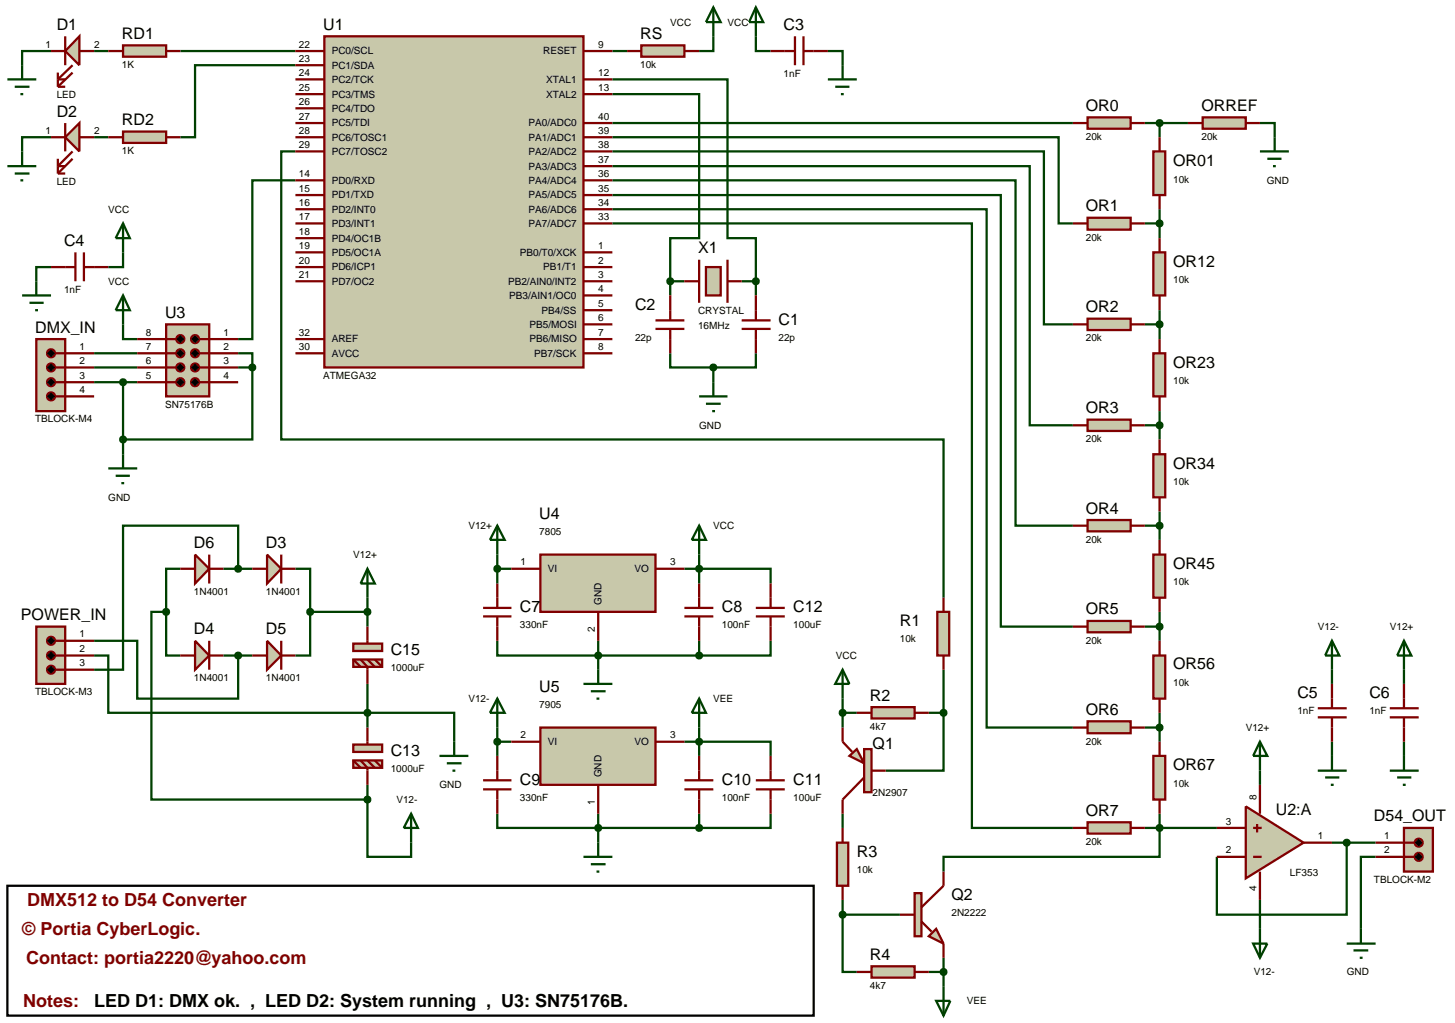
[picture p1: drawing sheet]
<svg xmlns="http://www.w3.org/2000/svg" width="257mm" height="180mm" viewBox="0 0 257 180" stroke-linecap="round" stroke-linejoin="round" font-family="sans-serif">
<g fill="none" stroke="#004000" stroke-width=".4">
<path d="M9 9h-5.1v2.5M16.6 9h2.5M31.8 9h20.3M52.1 11.5h-17.7v12.7h-2.6M108 14h20.3v28h5v7.6M108 16.6h15.3v25.4h-5.1v7.6M108 9h2.6M125.8 6.4v2.6h-2.5M133.3 6.4v2.6h2.6M146 9h2.6v2.5M9 24.2h-5.1v2.5M16.6 24.2h2.5"/>
<path d="M52.1 26.7h-2.5v50.8h116.8v27.9M52.1 31.8h-7.6v28h-2.5M108 39.4h63.4v106.6h17.8M108 36.9h66v91.4h15.2M108 34.4h68.5v76.1h12.7M108 31.8h71.1v60.9h10.1M108 29.3h73.6v45.7h7.6M108 26.7h76.1v30.5h5.1M108 24.2h78.7v15.2h2.5M108 21.7h81.2M201.9 39.4h2.6M201.9 21.7h7.6"/>
<path d="M204.5 21.7v2.5M204.5 36.9v5.1M222.2 21.7h2.6v5M222.2 26.7h5.1M223.5 28h2.5M224.5 29.3h.5M9 47.1h-2.6v2.5M21.7 57.2v2.6h2.5M21.7 44.5v2.6h-2.6M118.2 49.6h2.5M118.2 49.6v2.5M130.8 49.6h2.5"/>
<path d="M133.3 49.6v2.5M201.9 57.2h2.6M204.5 54.7v5.1M16.6 64.8h7.6M16.6 62.3h7.6M16.6 67.4h7.6M21.7 67.4v12.7M42 62.3h2.5v2.5M42 64.8h2.5M44.5 64.8v12.7h-22.8M118.2 62.3v2.5h7.6M125.8 64.8v2.6"/>
<path d="M133.3 62.3v2.5h-7.5M201.9 75h2.6M204.5 72.5v5M87.7 97.8v5.1M123.3 97.8v5.1M201.9 92.7h2.6M204.5 90.2v5M16.6 113h7.6v10.2h17.8v-7.6M16.6 115.6h2.5v10.1h61v5.1M29.3 107.9v7.7h2.5M29.3 107.9h-2.6v33.1h38.1M31.8 100.3h-2.5v7.6"/>
<path d="M39.4 100.3h5.1M39.4 115.6h5.1M42 100.3v-7.6h-20.3v25.4h-5.1M52.1 100.3h2.6v7.6M54.7 107.9v7.7h-2.6M54.7 107.9h10.1M64.8 105.4v5.1M87.7 113v2.6h35.6M87.7 100.3h2.5M105.5 113v5.1M120.7 100.3h15.2v2.6M123.3 113v2.6"/>
<path d="M135.9 113v2.6h-12.6M148.6 118.1l1.2 2.5h-2.5zM148.6 118.1v10.2M166.4 118.1v7.6M201.9 110.5h2.6M204.5 107.9v5.1M234.9 118.1v2.5M247.6 118.1v2.5M64.8 120.6v7.7M64.8 138.4v2.6M87.7 130.8h2.5M87.7 128.3v5"/>
<path d="M120.7 130.8h15.2v2.5M123.3 128.3v5M148.6 125.7h2.5M163.8 125.7h2.6M166.4 125.7v10.2h-10.2M201.9 128.3h2.6M204.5 125.7v5.1M222.2 135.9v2.5M234.9 130.8v2.5M247.6 130.8v2.5M64.8 141v10.1h7.7v-2.5M87.7 143.5v2.5h35.6"/>
<path d="M105.5 143.5v5.1M123.3 143.5v2.5M135.9 143.5v2.5h-12.6M148.6 143.5v2.5M148.6 158.7v2.6M201.9 146h12.7M204.5 143.5v7.6h-38.1v2.6M222.2 158.7v5.1M234.9 148.6h7.7M237.5 148.6v12.7h-22.9v-10.2M242.6 151.1h-2.6v12.7M148.6 161.3v10.1h2.5"/>
<path d="M148.6 161.3h10.1M163.8 171.4h2.6M165.1 176.5h2.5l-1.2 2.6zM166.4 168.9v10.2"/>
</g>
<path d="M165.3 107.9h2.1v7.7h-2.1z" fill="#c8c8aa" stroke="#800000" stroke-width=".4"/>
<path d="M166.4 105.4v2.5M166.4 115.6v2.5" fill="none" stroke="#800000" stroke-width=".4"/>
<path d="M147.6 148.6h2v7.6h-2z" fill="#c8c8aa" stroke="#800000" stroke-width=".4"/>
<path d="M148.6 146v2.6M148.6 156.2v2.5" fill="none" stroke="#800000" stroke-width=".4"/>
<path d="M191.8 145h7.6v2h-7.6z" fill="#c8c8aa" stroke="#800000" stroke-width=".4"/>
<path d="M189.2 146h2.6M199.4 146h2.5" fill="none" stroke="#800000" stroke-width=".4"/>
<path d="M191.8 127.2h7.6v2.1h-7.6z" fill="#c8c8aa" stroke="#800000" stroke-width=".4"/>
<path d="M189.2 128.3h2.6M199.4 128.3h2.5" fill="none" stroke="#800000" stroke-width=".4"/>
<path d="M191.8 109.5h7.6v2h-7.6z" fill="#c8c8aa" stroke="#800000" stroke-width=".4"/>
<path d="M189.2 110.5h2.6M199.4 110.5h2.5" fill="none" stroke="#800000" stroke-width=".4"/>
<path d="M203.4 133.3h2.1v7.7h-2.1z" fill="#c8c8aa" stroke="#800000" stroke-width=".4"/>
<path d="M204.5 130.8v2.5M204.5 141v2.5" fill="none" stroke="#800000" stroke-width=".4"/>
<path d="M203.4 115.6h2.1v7.6h-2.1z" fill="#c8c8aa" stroke="#800000" stroke-width=".4"/>
<path d="M204.5 113v2.6M204.5 123.2v2.5" fill="none" stroke="#800000" stroke-width=".4"/>
<path d="M204.2 127.9l.3-.1-.5 .5zM204.5 127.8l.4 .2 .1 .3zM204.5 128.8l.5-.5-.1 .3zM204 128.3l.5 .5-.4-.2z" fill="#004000" stroke="#004000" stroke-width=".4"/>
<path d="M204.5 127.8l.5 .5-.5 .5-.5-.5z" fill="#004000"/>
<path d="M191.8 91.7h7.6v2h-7.6z" fill="#c8c8aa" stroke="#800000" stroke-width=".4"/>
<path d="M189.2 92.7h2.6M199.4 92.7h2.5" fill="none" stroke="#800000" stroke-width=".4"/>
<path d="M203.4 97.8h2.1v7.6h-2.1z" fill="#c8c8aa" stroke="#800000" stroke-width=".4"/>
<path d="M204.5 95.2v2.6M204.5 105.4v2.5" fill="none" stroke="#800000" stroke-width=".4"/>
<path d="M191.8 74h7.6v2h-7.6z" fill="#c8c8aa" stroke="#800000" stroke-width=".4"/>
<path d="M189.2 75h2.6M199.4 75h2.5" fill="none" stroke="#800000" stroke-width=".4"/>
<path d="M203.4 80.1h2.1v7.6h-2.1z" fill="#c8c8aa" stroke="#800000" stroke-width=".4"/>
<path d="M204.5 77.5v2.6M204.5 87.7v2.5" fill="none" stroke="#800000" stroke-width=".4"/>
<path d="M191.8 56.2h7.6v2h-7.6z" fill="#c8c8aa" stroke="#800000" stroke-width=".4"/>
<path d="M189.2 57.2h2.6M199.4 57.2h2.5" fill="none" stroke="#800000" stroke-width=".4"/>
<path d="M203.4 62.3h2.1v7.6h-2.1z" fill="#c8c8aa" stroke="#800000" stroke-width=".4"/>
<path d="M204.5 59.8v2.5M204.5 69.9v2.6" fill="none" stroke="#800000" stroke-width=".4"/>
<path d="M191.8 38.4h7.6v2.1h-7.6z" fill="#c8c8aa" stroke="#800000" stroke-width=".4"/>
<path d="M189.2 39.4h2.6M199.4 39.4h2.5" fill="none" stroke="#800000" stroke-width=".4"/>
<path d="M203.4 44.5h2.1v7.6h-2.1z" fill="#c8c8aa" stroke="#800000" stroke-width=".4"/>
<path d="M204.5 42v2.5M204.5 52.1v2.6" fill="none" stroke="#800000" stroke-width=".4"/>
<path d="M191.8 20.7h7.6v2h-7.6z" fill="#c8c8aa" stroke="#800000" stroke-width=".4"/>
<path d="M189.2 21.7h2.6M199.4 21.7h2.5" fill="none" stroke="#800000" stroke-width=".4"/>
<path d="M203.4 26.7h2.1v7.7h-2.1z" fill="#c8c8aa" stroke="#800000" stroke-width=".4"/>
<path d="M204.5 24.2v2.5M204.5 34.4v2.5" fill="none" stroke="#800000" stroke-width=".4"/>
<path d="M204.2 110.1l.3-.1-.5 .5zM204.5 110l.4 .2 .1 .3zM205 110.5l-.1 .3-.4 .2zM204 110.5l.5 .5-.4-.2z" fill="#004000" stroke="#004000" stroke-width=".4"/>
<path d="M204.5 110l.5 .5-.5 .5-.5-.5z" fill="#004000"/>
<path d="M212.1 20.7h7.6v2h-7.6z" fill="#c8c8aa" stroke="#800000" stroke-width=".4"/>
<path d="M209.5 21.7h2.6M219.7 21.7h2.5" fill="none" stroke="#800000" stroke-width=".4"/>
<g fill="#c8c8aa" stroke="#800000" stroke-width=".4">
<path d="M165.1 163.8l1.3 2.6-2.6-1.3z"/>
<path d="M161.3 157.5h1.2v7.6h-1.2z"/>
</g>
<path d="M166.4 153.7v2.5l-3.9 3.8M158.7 161.3h2.6M162.5 162.5l1.8 1.8M166.4 166.4v2.5" fill="none" stroke="#800000" stroke-width=".4"/>
<path d="M204.2 92.3l.3-.1-.5 .5zM204.5 92.2l.4 .2 .1 .3zM205 92.7l-.1 .3-.4 .2zM204 92.7l.5 .5-.4-.2z" fill="#004000" stroke="#004000" stroke-width=".4"/>
<path d="M204.5 92.2l.5 .5-.5 .5-.5-.5z" fill="#004000"/>
<path d="M204.1 74.7l.4-.2-.5 .5zM204.5 74.5l.4 .2 .1 .3zM205 75l-.1 .3-.4 .2zM204 75l.5 .5-.4-.2z" fill="#004000" stroke="#004000" stroke-width=".4"/>
<path d="M204 75l.5-.5 .5 .5-.5 .5z" fill="#004000"/>
<path d="M204.2 56.8l.3-.1-.5 .5zM204.5 56.7l.4 .2 .1 .3zM205 57.2l-.1 .3-.4 .2zM204 57.2l.5 .5-.4-.2z" fill="#004000" stroke="#004000" stroke-width=".4"/>
<path d="M204.5 56.7l.5 .5-.5 .5-.5-.5z" fill="#004000"/>
<path d="M204.1 39.1l.4-.2-.5 .5zM204.5 38.9l.4 .2 .1 .3zM205 39.4l-.1 .3-.4 .2zM204 39.4l.5 .5-.4-.2z" fill="#004000" stroke="#004000" stroke-width=".4"/>
<path d="M204 39.4l.5-.5 .5 .5-.5 .5z" fill="#004000"/>
<path d="M204.1 145.7l.4-.2-.5 .5zM204.5 145.5l.4 .2 .1 .3zM205 146l-.1 .3-.4 .2zM204 146l.5 .5-.4-.2z" fill="#004000" stroke="#004000" stroke-width=".4"/>
<path d="M204.5 145.5l.5 .5-.5 .5-.5-.5z" fill="#004000"/>
<path d="M57.2 6.4h45.7v58.4h-45.7z" fill="#c8c8aa" stroke="#800000" stroke-width=".4"/>
<g fill="none" stroke="#800000" stroke-width=".4">
<path d="M52.1 9h5.1M52.1 16.6h5.1M52.1 14h5.1M52.1 11.5h5.1M52.1 19.1h5.1M102.9 9h5.1M102.9 16.6h5.1M102.9 14h5.1M52.1 31.8h5.1M52.1 34.4h5.1M52.1 36.9h5.1M52.1 39.4h5.1"/>
<path d="M52.1 21.7h5.1M52.1 24.2h5.1M52.1 26.7h5.1M102.9 31.8h5.1M102.9 34.4h5.1M102.9 36.9h5.1M102.9 39.4h5.1M102.9 21.7h5.1M102.9 24.2h5.1M102.9 26.7h5.1M102.9 29.3h5.1M52.1 44.5h5.1"/>
<path d="M52.1 47.1h5.1M52.1 49.6h5.1M52.1 59.8h5.1M52.1 42h5.1M102.9 44.5h5.1M102.9 47.1h5.1M102.9 49.6h5.1M102.9 52.1h5.1M102.9 54.7h5.1M102.9 57.2h5.1M102.9 59.8h5.1M52.1 62.3h5.1"/>
<path d="M102.9 62.3h5.1"/>
</g>
<path d="M29.3 57.2h7.6v12.7h-7.6z" fill="#c8c8aa" stroke="#800000" stroke-width=".4"/>
<path d="M24.2 59.8h6.9M35.1 59.8h6.9M24.2 62.3h6.9M24.2 64.8h6.9M24.2 67.4h6.9M35.1 62.3h6.9M35.1 64.8h6.9M35.1 67.4h6.9" fill="none" stroke="#800000" stroke-width=".4"/>
<g fill="#000" stroke="#800000" stroke-width=".4">
<path d="M31.3 59.3l.5-.2-.7 .7zM31.8 59.1a.68 .68 0 0 1 .7 .7zM32.5 59.8a.68 .68 0 0 1-.7 .7zM31.1 59.8l.7 .7a.68 .68 0 0 1-.7-.7z"/>
<path d="M33.9 59.3l.5-.2-.7 .7zM34.4 59.1a.68 .68 0 0 1 .7 .7zM35.1 59.8a.68 .68 0 0 1-.7 .7zM33.7 59.8l.7 .7a.68 .68 0 0 1-.7-.7z"/>
<path d="M31.3 61.8l.5-.2-.7 .7zM31.8 61.6a.68 .68 0 0 1 .7 .7zM32.5 62.3a.68 .68 0 0 1-.7 .7zM31.1 62.3l.7 .7a.68 .68 0 0 1-.7-.7z"/>
<path d="M31.3 64.3l.5-.2-.7 .7zM31.8 64.1a.68 .68 0 0 1 .7 .7zM32.5 64.8a.68 .68 0 0 1-.7 .7zM31.1 64.8l.7 .7a.68 .68 0 0 1-.7-.7z"/>
<path d="M31.3 66.9l.5-.2-.7 .7zM31.8 66.7a.68 .68 0 0 1 .7 .7zM32.5 67.4a.68 .68 0 0 1-.7 .7zM31.1 67.4l.7 .7a.68 .68 0 0 1-.7-.7z"/>
<path d="M33.9 61.8l.5-.2-.7 .7zM34.4 61.6a.68 .68 0 0 1 .7 .7zM35.1 62.3a.68 .68 0 0 1-.7 .7zM33.7 62.3l.7 .7a.68 .68 0 0 1-.7-.7z"/>
<path d="M33.9 64.3l.5-.2-.7 .7zM34.4 64.1a.68 .68 0 0 1 .7 .7zM35.1 64.8a.68 .68 0 0 1-.7 .7zM33.7 64.8l.7 .7a.68 .68 0 0 1-.7-.7z"/>
<path d="M33.9 66.9l.5-.2-.7 .7zM34.4 66.7a.68 .68 0 0 1 .7 .7zM35.1 67.4a.68 .68 0 0 1-.7 .7zM33.7 67.4l.7 .7a.68 .68 0 0 1-.7-.7z"/>
</g>
<path d="M31.1 59.8l.7-.7 .7 .7-.7 .7zM34.4 59.1l.7 .7-.7 .7-.7-.7zM31.1 62.3l.7-.7 .7 .7-.7 .7zM31.1 64.8l.7-.7 .7 .7-.7 .7zM31.1 67.4l.7-.7 .7 .7-.7 .7zM34.4 61.6l.7 .7-.7 .7-.7-.7zM34.4 64.1l.7 .7-.7 .7-.7-.7zM34.4 66.7l.7 .7-.7 .7-.7-.7z" fill="#000"/>
<path d="M21.7 52.1l1.2 2.6h-2.5zM21.7 52.1v5.1M19.1 82.6h5.1M20.4 83.9h2.5M21.4 85.2h.5M21.7 80.1v2.5" fill="none" stroke="#004000" stroke-width=".4"/>
<path d="M44.1 64.5l.4-.2-.5 .5zM44.5 64.3l.4 .2 .1 .3zM44.5 65.3l.5-.5-.1 .3zM44 64.8l.5 .5-.3-.1z" fill="#004000" stroke="#004000" stroke-width=".4"/>
<path d="M44 64.8l.5-.5 .5 .5-.5 .5z" fill="#004000"/>
<path d="M21.3 77.2l.4-.2-.5 .5zM21.7 77l.4 .2 .1 .3zM21.7 78l.5-.5-.1 .3zM21.2 77.5l.5 .5-.3-.1z" fill="#004000" stroke="#004000" stroke-width=".4"/>
<path d="M21.2 77.5l.5-.5 .5 .5-.5 .5z" fill="#004000"/>
<g fill="#c8c8aa" stroke="#800000" stroke-width=".4">
<path d="M149.8 133.3l1.3-1.2 1.3 2.5z"/>
<path d="M152.4 132.1h1.3v7.6h-1.3z"/>
</g>
<path d="M148.6 128.3v2.5l1.7 1.8M152.4 137.1l-3.8 3.9v2.5M153.7 135.9h2.5" fill="none" stroke="#800000" stroke-width=".4"/>
<path d="M219.7 142.2l10.2 6.4-10.2 6.3z" fill="#c8c8aa" stroke="#800000" stroke-width=".4"/>
<path d="M123.3 45.8v7.6M128.3 45.8v7.6M222.2 138.4v5.1M214.6 151.1h5.1M214.6 146h5.1M221 151.1h1.5M221 146h1.5M221.7 145.3v1.5M222.2 153.7v5M229.9 148.6h5" fill="none" stroke="#800000" stroke-width=".4"/>
<path d="M222.2 130.8l1.3 2.5h-2.5zM222.2 130.8v5.1M221 166.4h2.5l-1.3 2.5zM222.2 163.8v5.1" fill="none" stroke="#004000" stroke-width=".4"/>
<path d="M124.5 47.1h2.6v5h-2.6z" fill="#c8c8aa" stroke="#800000" stroke-width=".4"/>
<path d="M115.6 58h5.1M115.6 56.5h5.1M118.2 52.1v4.4M118.2 58v4.3M120.7 49.6h2.6M128.3 49.6h2.5M130.8 58h5.1M130.8 56.5h5.1M133.3 52.1v4.4M133.3 58v4.3" fill="none" stroke="#800000" stroke-width=".4"/>
<path d="M123.3 69.9h5M124.5 71.2h2.6M125.6 72.5h.5M125.8 67.4v2.5" fill="none" stroke="#004000" stroke-width=".4"/>
<path d="M113.1 8h7.6v2h-7.6z" fill="#c8c8aa" stroke="#800000" stroke-width=".4"/>
<path d="M110.6 9h2.5M120.7 9h2.6" fill="none" stroke="#800000" stroke-width=".4"/>
<path d="M125.8 1.3l1.3 2.6h-2.6zM125.8 1.3v5.1" fill="none" stroke="#004000" stroke-width=".4"/>
<path d="M14 6.4v5.1l-2.5-2.5z" fill="#c8c8aa" stroke="#800000" stroke-width=".4"/>
<path d="M9 9h2.5M10.2 15.3h1.3M10.2 12.8v2.5M11.5 6.4v5.1M12.8 11.5l-2.6 2.5h1.3M12.8 12.8l-2.6 2.5M14 9h2.6" fill="none" stroke="#800000" stroke-width=".4"/>
<path d="M21.7 8h7.6v2h-7.6z" fill="#c8c8aa" stroke="#800000" stroke-width=".4"/>
<g fill="none" stroke="#800000" stroke-width=".4">
<path d="M19.1 9h2.6M29.3 9h2.5M135.9 9h4.3M140.2 6.4v5.1M141.7 9h4.3M141.7 6.4v5.1M9 47.1h4.3M13.3 44.5v5.1M14.8 44.5v5.1M14.8 47.1h4.3M232.4 124.9h5.1M232.4 126.5h5.1"/>
<path d="M234.9 120.6v4.3M234.9 126.5v4.3M245.1 124.9h5.1M245.1 126.5h5.1M247.6 120.6v4.3M247.6 126.5v4.3"/>
</g>
<g fill="none" stroke="#004000" stroke-width=".4">
<path d="M133.3 1.3l1.3 2.6h-2.5zM133.3 1.3v5.1M146 14h5.1M147.3 15.3h2.5M148.3 16.6h.5M148.6 11.5v2.5M21.7 39.4l1.2 2.6h-2.5zM21.7 39.4v5.1M3.9 52.1h5.1M5.2 53.4h2.5M6.2 54.7h.5M6.4 49.6v2.5"/>
<path d="M234.9 113l1.3 2.6h-2.5zM234.9 113v5.1M247.6 113l1.3 2.6h-2.5zM247.6 113v5.1M232.4 135.9h5.1M233.7 137.1h2.5M234.7 138.4h.5M234.9 133.3v2.6M245.1 135.9h5.1M246.4 137.1h2.5M247.4 138.4h.5M247.6 133.3v2.6"/>
</g>
<path d="M153.7 124.7h7.6v2h-7.6z" fill="#c8c8aa" stroke="#800000" stroke-width=".4"/>
<path d="M151.1 125.7h2.6M161.3 125.7h2.5" fill="none" stroke="#800000" stroke-width=".4"/>
<path d="M153.7 170.4h7.6v2h-7.6z" fill="#c8c8aa" stroke="#800000" stroke-width=".4"/>
<path d="M151.1 171.4h2.6M161.3 171.4h2.5" fill="none" stroke="#800000" stroke-width=".4"/>
<path d="M123.3 92.7l1.2 2.5h-2.5zM123.3 92.7v5.1M64.8 100.3l1.3 2.6h-2.5zM64.8 100.3v5.1M72.5 143.5l1.2 2.5h-2.5zM72.5 143.5v5.1" fill="none" stroke="#004000" stroke-width=".4"/>
<path d="M6.4 59.8h5.1v12.7h-5.1z" fill="#c8c8aa" stroke="#800000" stroke-width=".4"/>
<path d="M9.7 62.3h6.9M9.7 64.8h6.9M9.7 67.4h6.9M9.7 69.9h6.9" fill="none" stroke="#800000" stroke-width=".4"/>
<g fill="#000" stroke="#800000" stroke-width=".4">
<path d="M8.5 61.8l.5-.2-.7 .7zM9 61.6a.68 .68 0 0 1 .7 .7zM9.7 62.3a.68 .68 0 0 1-.7 .7zM8.3 62.3l.7 .7a.68 .68 0 0 1-.7-.7z"/>
<path d="M8.5 64.3l.5-.2-.7 .7zM9 64.1a.68 .68 0 0 1 .7 .7zM9.7 64.8a.68 .68 0 0 1-.7 .7zM8.3 64.8l.7 .7a.68 .68 0 0 1-.7-.7z"/>
<path d="M8.5 66.9l.5-.2-.7 .7zM9 66.7a.68 .68 0 0 1 .7 .7zM9.7 67.4a.68 .68 0 0 1-.7 .7zM8.3 67.4l.7 .7a.68 .68 0 0 1-.7-.7z"/>
<path d="M8.5 69.4l.5-.2-.7 .7zM9 69.2a.68 .68 0 0 1 .7 .7zM9.7 69.9a.68 .68 0 0 1-.7 .7zM8.3 69.9l.7 .7a.68 .68 0 0 1-.7-.7z"/>
</g>
<path d="M9 61.6l.7 .7-.7 .7-.7-.7zM9 64.1l.7 .7-.7 .7-.7-.7zM9 66.7l.7 .7-.7 .7-.7-.7zM9 69.2l.7 .7-.7 .7-.7-.7z" fill="#000"/>
<path d="M247.6 146h5.1v7.7h-5.1z" fill="#c8c8aa" stroke="#800000" stroke-width=".4"/>
<path d="M242.6 148.6h6.8M242.6 151.1h6.8" fill="none" stroke="#800000" stroke-width=".4"/>
<g fill="#000" stroke="#800000" stroke-width=".4">
<path d="M249.7 148.1l.5-.2-.7 .7zM250.2 147.9a.68 .68 0 0 1 .7 .7zM250.9 148.6a.68 .68 0 0 1-.7 .7zM249.5 148.6l.7 .7a.68 .68 0 0 1-.7-.7z"/>
<path d="M249.7 150.6l.5-.2-.7 .7zM250.2 150.4a.68 .68 0 0 1 .7 .7zM250.2 151.8l.7-.7a.68 .68 0 0 1-.7 .7zM249.5 151.1l.7 .7a.68 .68 0 0 1-.7-.7z"/>
</g>
<path d="M249.5 148.6l.7-.7 .7 .7-.7 .7zM249.5 151.1l.7-.7 .7 .7-.7 .7z" fill="#000"/>
<path d="M237.5 166.4h5.1M238.7 167.6h2.6M239.8 168.9h.5M240 163.8v2.6" fill="none" stroke="#004000" stroke-width=".4"/>
<path d="M6.4 110.5h5.1v10.1h-5.1z" fill="#c8c8aa" stroke="#800000" stroke-width=".4"/>
<path d="M9.7 113h6.9M9.7 115.6h6.9M9.7 118.1h6.9" fill="none" stroke="#800000" stroke-width=".4"/>
<g fill="#000" stroke="#800000" stroke-width=".4">
<path d="M8.5 112.5l.5-.2-.7 .7zM9 112.3a.68 .68 0 0 1 .7 .7zM9 113.7l.7-.7a.68 .68 0 0 1-.7 .7zM8.3 113l.7 .7a.68 .68 0 0 1-.7-.7z"/>
<path d="M8.5 115.1l.5-.2-.7 .7zM9 114.9a.68 .68 0 0 1 .7 .7zM9 116.3l.7-.7a.68 .68 0 0 1-.7 .7zM8.3 115.6l.7 .7a.68 .68 0 0 1-.7-.7z"/>
<path d="M8.5 117.6l.5-.2-.7 .7zM9 117.4a.68 .68 0 0 1 .7 .7zM9.7 118.1a.68 .68 0 0 1-.7 .7zM8.3 118.1l.7 .7a.68 .68 0 0 1-.7-.7z"/>
</g>
<path d="M9 112.3l.7 .7-.7 .7-.7-.7zM9 114.9l.7 .7-.7 .7-.7-.7zM9 117.4l.7 .7-.7 .7-.7-.7z" fill="#000"/>
<path d="M77.5 133.3h5.1M78.8 134.6h2.6M79.8 135.9h.5M80.1 130.8v2.5" fill="none" stroke="#004000" stroke-width=".4"/>
<path d="M95.3 97.8h20.3v10.1h-20.3z" fill="#c8c8aa" stroke="#800000" stroke-width=".4"/>
<path d="M85.2 108.7h5M85.2 107.2h5M87.7 102.9v4.3M87.7 108.7v4.3M90.2 100.3h5.1M105.5 107.9v5.1M115.6 100.3h5.1M120.7 108.7h5.1M120.7 107.2h5.1M123.3 102.9v4.3M123.3 108.7v4.3" fill="none" stroke="#800000" stroke-width=".4"/>
<path d="M105.2 115.2l.3-.1-.5 .5zM105.5 115.1l.3 .1 .2 .4zM106 115.6l-.2 .4-.3 .1zM105 115.6l.5 .5-.3-.1z" fill="#004000" stroke="#004000" stroke-width=".4"/>
<path d="M105.5 115.1l.5 .5-.5 .5-.5-.5z" fill="#004000"/>
<path d="M122.9 100l.4-.2-.5 .5zM123.3 99.8l.4 .2 .1 .3zM123.3 100.8l.5-.5-.2 .4zM122.8 100.3l.5 .5-.3-.1z" fill="#004000" stroke="#004000" stroke-width=".4"/>
<path d="M122.8 100.3l.5-.5 .5 .5-.5 .5z" fill="#004000"/>
<path d="M105.5 118.1v2.5M102.9 120.6h5.1M104.2 121.9h2.6M105.2 123.2h.5" fill="none" stroke="#004000" stroke-width=".4"/>
<path d="M95.3 128.3h20.3v10.1h-20.3z" fill="#c8c8aa" stroke="#800000" stroke-width=".4"/>
<path d="M85.2 139.2h5M85.2 137.6h5M87.7 133.3v4.3M87.7 139.2v4.3M90.2 130.8h5.1M105.5 138.4v5.1M115.6 130.8h5.1M120.7 139.2h5.1M120.7 137.6h5.1M123.3 133.3v4.3M123.3 139.2v4.3" fill="none" stroke="#800000" stroke-width=".4"/>
<path d="M105.2 145.6l.3-.1-.5 .5zM105.5 145.5l.3 .1 .2 .4zM106 146l-.2 .4-.3 .1zM105 146l.5 .5-.4-.2z" fill="#004000" stroke="#004000" stroke-width=".4"/>
<path d="M105.5 145.5l.5 .5-.5 .5-.5-.5z" fill="#004000"/>
<path d="M123.3 123.2l1.2 2.5h-2.5zM123.3 123.2v5.1M102.9 151.1h5.1M104.2 152.4h2.6M105.2 153.7h.5M105.5 148.6v2.5" fill="none" stroke="#004000" stroke-width=".4"/>
<path d="M122.9 130.5l.4-.2-.5 .5zM123.3 130.3l.4 .2 .1 .3zM123.8 130.8l-.2 .4-.3 .1zM122.8 130.8l.5 .5-.3-.1z" fill="#004000" stroke="#004000" stroke-width=".4"/>
<path d="M122.8 130.8l.5-.5 .5 .5-.5 .5z" fill="#004000"/>
<path d="M87.7 92.7l1.3 2.5h-2.6zM87.7 92.7v5.1" fill="none" stroke="#004000" stroke-width=".4"/>
<path d="M87.3 100l.4-.2-.5 .5zM87.7 99.8l.4 .2 .1 .3zM87.7 100.8l.5-.5-.2 .4zM87.2 100.3l.5 .5-.3-.1z" fill="#004000" stroke="#004000" stroke-width=".4"/>
<path d="M87.2 100.3l.5-.5 .5 .5-.5 .5z" fill="#004000"/>
<path d="M87.7 123.2l1.3 2.5h-2.6zM87.7 123.2v5.1" fill="none" stroke="#004000" stroke-width=".4"/>
<path d="M87.4 130.4l.3-.1-.5 .5zM87.7 130.3l.3 .1 .2 .4zM87.7 131.3l.5-.5-.2 .4zM87.2 130.8l.5 .5-.3-.1z" fill="#004000" stroke="#004000" stroke-width=".4"/>
<path d="M87.7 130.3l.5 .5-.5 .5-.5-.5z" fill="#004000"/>
<path d="M21.3 67.1l.4-.2-.5 .5zM21.7 66.9l.4 .2 .1 .3zM21.7 67.9l.5-.5-.1 .3zM21.2 67.4l.5 .5-.3-.1z" fill="#004000" stroke="#004000" stroke-width=".4"/>
<path d="M21.2 67.4l.5-.5 .5 .5-.5 .5z" fill="#004000"/>
<path d="M11.5 24.2l2.5-2.5v5z" fill="#c8c8aa" stroke="#800000" stroke-width=".4"/>
<path d="M9 24.2h2.5M10.2 30.6h1.3M10.2 28v2.6M11.5 21.7v5M12.8 26.7l-2.6 2.6h1.3M12.8 28l-2.6 2.6M14 24.2h2.6" fill="none" stroke="#800000" stroke-width=".4"/>
<path d="M21.7 23.2h7.6v2h-7.6z" fill="#c8c8aa" stroke="#800000" stroke-width=".4"/>
<path d="M19.1 24.2h2.6M29.3 24.2h2.5" fill="none" stroke="#800000" stroke-width=".4"/>
<path d="M148.3 160.9l.3-.1-.5 .5zM148.6 160.8l.3 .1 .2 .4zM148.6 161.8l.5-.5-.2 .4zM148.1 161.3l.5 .5-.4-.2z" fill="#004000" stroke="#004000" stroke-width=".4"/>
<path d="M148.6 160.8l.5 .5-.5 .5-.5-.5z" fill="#004000"/>
<path d="M166 125.4l.4-.2-.5 .5zM166.4 125.2l.4 .2 .1 .3zM166.4 126.2l.5-.5-.2 .4zM165.9 125.7l.5 .5-.3-.1z" fill="#004000" stroke="#004000" stroke-width=".4"/>
<path d="M166.4 125.2l.5 .5-.5 .5-.5-.5z" fill="#004000"/>
<path d="M148.2 125.4l.4-.2-.5 .5zM148.6 125.2l.4 .2 .1 .3zM148.6 126.2l.5-.5-.2 .4zM148.1 125.7l.5 .5-.3-.1z" fill="#004000" stroke="#004000" stroke-width=".4"/>
<path d="M148.6 125.2l.5 .5-.5 .5-.5-.5z" fill="#004000"/>
<path d="M237.1 148.3l.4-.2-.5 .5zM237.5 148.1l.3 .1 .2 .4zM238 148.6l-.1 .3-.4 .2zM237 148.6l.5 .5-.4-.2z" fill="#004000" stroke="#004000" stroke-width=".4"/>
<path d="M237 148.6l.5-.5 .5 .5-.5 .5z" fill="#004000"/>
<path d="M204.2 21.3l.3-.1-.5 .5zM204.5 21.2l.4 .2 .1 .3zM204.5 22.2l.5-.5-.1 .3zM204 21.7l.5 .5-.4-.2z" fill="#004000" stroke="#004000" stroke-width=".4"/>
<path d="M204.5 21.2l.5 .5-.5 .5-.5-.5z" fill="#004000"/>
<path d="M133.3 137.6h5.1M133.3 139.2h5.1M135.9 133.3v4.3M135.9 139.2v4.3" fill="none" stroke="#800000" stroke-width=".4"/>
<path d="M122.9 145.7l.4-.2-.5 .5zM123.3 145.5l.3 .1 .2 .4zM123.8 146l-.1 .3-.4 .2zM122.8 146l.5 .5-.4-.2z" fill="#004000" stroke="#004000" stroke-width=".4"/>
<path d="M122.8 146l.5-.5 .5 .5-.5 .5z" fill="#004000"/>
<path d="M133.3 107.2h5.1M133.3 108.7h5.1M135.9 102.9v4.3M135.9 108.7v4.3" fill="none" stroke="#800000" stroke-width=".4"/>
<path d="M122.9 115.3l.4-.2-.5 .5zM123.3 115.1l.3 .1 .2 .4zM123.8 115.6l-.2 .4-.3 .1zM122.8 115.6l.5 .5-.3-.1z" fill="#004000" stroke="#004000" stroke-width=".4"/>
<path d="M122.8 115.6l.5-.5 .5 .5-.5 .5z" fill="#004000"/>
<path d="M47.1 97.8l2.5 2.5-2.5 2.6z" fill="#c8c8aa" stroke="#800000" stroke-width=".4"/>
<path d="M49.6 97.8v5.1M44.5 100.3h2.6M49.6 100.3h2.5" fill="none" stroke="#800000" stroke-width=".4"/>
<path d="M34.4 113l2.5 2.6-2.5 2.5z" fill="#c8c8aa" stroke="#800000" stroke-width=".4"/>
<path d="M31.8 115.6h2.6M36.9 113v5.1M36.9 115.6h2.5" fill="none" stroke="#800000" stroke-width=".4"/>
<path d="M47.1 113l2.5 2.6-2.5 2.5z" fill="#c8c8aa" stroke="#800000" stroke-width=".4"/>
<path d="M44.5 115.6h2.6M49.6 113v5.1M49.6 115.6h2.5" fill="none" stroke="#800000" stroke-width=".4"/>
<path d="M34.4 97.8l2.5 2.5-2.5 2.6z" fill="#c8c8aa" stroke="#800000" stroke-width=".4"/>
<path d="M36.9 97.8v5.1M31.8 100.3h2.6M36.9 100.3h2.5" fill="none" stroke="#800000" stroke-width=".4"/>
<path d="M41.7 115.2l.3-.1-.5 .5zM42 115.1l.3 .1 .2 .4zM42 116.1l.5-.5-.2 .4zM41.5 115.6l.5 .5-.3-.1z" fill="#004000" stroke="#004000" stroke-width=".4"/>
<path d="M42 115.1l.5 .5-.5 .5-.5-.5z" fill="#004000"/>
<path d="M54.4 107.5l.3-.1-.5 .5zM54.7 107.4l.3 .1 .2 .4zM55.2 107.9l-.2 .4-.3 .1zM54.2 107.9l.5 .5-.4-.2z" fill="#004000" stroke="#004000" stroke-width=".4"/>
<path d="M54.7 107.4l.5 .5-.5 .5-.5-.5z" fill="#004000"/>
<path d="M29 107.5l.3-.1-.5 .5zM29.3 107.4l.3 .1 .2 .4zM29.8 107.9l-.2 .4-.3 .1zM28.8 107.9l.5 .5-.4-.2z" fill="#004000" stroke="#004000" stroke-width=".4"/>
<path d="M29.3 107.4l.5 .5-.5 .5-.5-.5z" fill="#004000"/>
<path d="M41.6 100l.4-.2-.5 .5zM42 99.8l.4 .2 .1 .3zM42 100.8l.5-.5-.2 .4zM41.5 100.3l.5 .5-.3-.1z" fill="#004000" stroke="#004000" stroke-width=".4"/>
<path d="M42 99.8l.5 .5-.5 .5-.5-.5z" fill="#004000"/>
<g fill="#c8c8aa" stroke="#800000" stroke-width=".4">
<path d="M62.3 113.5h5.1v1.3h-5.1z"/>
<path d="M62.3 116.3h5.1v1.3h-5.1z"/>
</g>
<path d="M62.3 116.3l1.3 1.3M63.6 116.3l1.2 1.3v3M64.8 110.5v3M64.8 116.3l1.3 1.3M66.1 116.3l1.3 1.3" fill="none" stroke="#800000" stroke-width=".4"/>
<g fill="#c8c8aa" stroke="#800000" stroke-width=".4">
<path d="M62.3 131.3h5.1v1.3h-5.1z"/>
<path d="M62.3 134.1h5.1v1.3h-5.1z"/>
</g>
<path d="M62.3 134.1l1.3 1.3M63.6 134.1l1.2 1.3v3M64.8 128.3v3M64.8 134.1l1.3 1.3M66.1 134.1l1.3 1.3" fill="none" stroke="#800000" stroke-width=".4"/>
<path d="M1.3 14h5.1M2.6 15.3h2.6M3.6 16.6h.5M3.9 11.5v2.5M1.3 29.3h5.1M2.6 30.6h2.6M3.6 31.8h.5M3.9 26.7v2.6" fill="none" stroke="#004000" stroke-width=".4"/>
<path d="M64.5 107.5l.3-.1-.5 .5zM64.8 107.4l.4 .2 .1 .3zM65.3 107.9l-.1 .3-.4 .2zM64.3 107.9l.5 .5-.4-.2z" fill="#004000" stroke="#004000" stroke-width=".4"/>
<path d="M64.8 107.4l.5 .5-.5 .5-.5-.5z" fill="#004000"/>
<path d="M64.4 125.4l.4-.2-.5 .5zM64.8 125.2l.4 .2 .1 .3zM64.8 126.2l.5-.5-.2 .4zM64.3 125.7l.5 .5-.3-.1z" fill="#004000" stroke="#004000" stroke-width=".4"/>
<path d="M64.8 125.2l.5 .5-.5 .5-.5-.5z" fill="#004000"/>
<path d="M64.5 140.6l.3-.1-.5 .5zM64.8 140.5l.4 .2 .1 .3zM64.8 141.5l.5-.5-.2 .4zM64.3 141l.5 .5-.4-.2z" fill="#004000" stroke="#004000" stroke-width=".4"/>
<path d="M64.8 140.5l.5 .5-.5 .5-.5-.5z" fill="#004000"/>
<path d="M125.4 64.5l.4-.2-.5 .5zM125.8 64.3l.3 .1 .2 .4zM125.8 65.3l.5-.5-.2 .4zM125.3 64.8l.5 .5-.3-.1z" fill="#004000" stroke="#004000" stroke-width=".4"/>
<path d="M125.8 64.3l.5 .5-.5 .5-.5-.5z" fill="#004000"/>
<path d="M132.9 49.3l.4-.2-.5 .5zM133.3 49.1l.3 .1 .2 .4zM133.8 49.6l-.1 .3-.4 .2zM132.8 49.6l.5 .5-.4-.2z" fill="#004000" stroke="#004000" stroke-width=".4"/>
<path d="M132.8 49.6l.5-.5 .5 .5-.5 .5z" fill="#004000"/>
<path d="M117.9 49.2l.3-.1-.5 .5zM118.2 49.1l.3 .1 .2 .4zM118.7 49.6l-.2 .4-.3 .1zM117.7 49.6l.5 .5-.4-.2z" fill="#004000" stroke="#004000" stroke-width=".4"/>
<path d="M117.7 49.6l.5-.5 .5 .5-.5 .5z" fill="#004000"/>
<path d="M166.1 171l.3-.1-.5 .5zM166.4 170.9l.3 .1 .2 .4zM166.9 171.4l-.1 .3-.4 .2zM165.9 171.4l.5 .5-.4-.2z" fill="#004000" stroke="#004000" stroke-width=".4"/>
<path d="M166.4 170.9l.5 .5-.5 .5-.5-.5z" fill="#004000"/>
<path d="M1.3 156.2h142.2v22.9h-142.2z" fill="none" stroke="#000" stroke-width=".4"/>
<g font-size="3.2" fill="#800000">
<text x="4.8" y="159.8">DMX512 to D54 Converter</text>
<text x="3.9" y="164.9">© Portia CyberLogic.</text>
<text x="4.6" y="170">Contact: portia2220@yahoo.com</text>
<text x="4.1" y="177.6">Notes:</text>
</g>
<text font-size="3.2" x="16.6" y="177.6">LED D1: DMX ok. , LED D2: System running , U3: SN75176B.</text>
<g font-size="2.8">
<text x="10" y="5.3">D1</text>
<text x="57" y="5.3">U1</text>
<text x="138.2" y="5.3">C3</text>
<text x="21.5" y="6.9">RD1</text>
<text x="112.9" y="6.9">RS</text>
<text x="10" y="20.6">D2</text>
<text x="21.5" y="22.1">RD2</text>
<text x="191.5" y="19.6">OR0</text>
<text x="211.9" y="19.6">ORREF</text>
<text x="206.9" y="29.3">OR01</text>
<text x="191.5" y="37.3">OR1</text>
<text x="11.3" y="43.4">C4</text>
<text x="123.1" y="44.7">X1</text>
<text x="206.9" y="47.1">OR12</text>
<text x="6.2" y="58.7">DMX_IN</text>
<text x="29.1" y="56.1">U3</text>
<text x="112" y="54.7">C2</text>
<text x="137.3" y="57.3">C1</text>
<text x="191.5" y="55.1">OR2</text>
<text x="206.9" y="64.9">OR23</text>
<text x="191.5" y="72.9">OR3</text>
<text x="206.9" y="82.7">OR34</text>
<text x="95.1" y="91.6">U4</text>
<text x="191.5" y="90.6">OR4</text>
<text x="34.2" y="96.7">D6</text>
<text x="46.9" y="96.7">D3</text>
<text x="206.9" y="100.4">OR45</text>
<text x="91.7" y="108">C7</text>
<text x="127.3" y="108">C8</text>
<text x="139.9" y="108">C12</text>
<text x="3.7" y="109.4">POWER_IN</text>
<text x="34.2" y="111.9">D4</text>
<text x="46.9" y="111.9">D5</text>
<text x="158.7" y="110.5">R1</text>
<text x="191.5" y="108.4">OR5</text>
<text x="68.9" y="115.6">C15</text>
<text x="206.9" y="118.1">OR56</text>
<text x="95.1" y="122">U5</text>
<text x="153.4" y="123.6">R2</text>
<text x="228.8" y="123.2">C5</text>
<text x="241.5" y="123.2">C6</text>
<text x="191.5" y="126.1">OR6</text>
<text x="68.9" y="133.4">C13</text>
<text x="153.9" y="132.2">Q1</text>
<text x="206.9" y="135.9">OR67</text>
<text x="91.7" y="138.5">C9</text>
<text x="127.3" y="138.5">C10</text>
<text x="139.9" y="138.5">C11</text>
<text x="191.5" y="143.9">OR7</text>
<text x="225" y="143.7">U2:A</text>
<text x="242.3" y="144.9">D54_OUT</text>
<text x="151.1" y="151.2">R3</text>
<text x="167.8" y="158.8">Q2</text>
<text x="153.4" y="169.3">R4</text>
</g>
<g font-size="1.8">
<text x="118.2" y="4.5">VCC</text>
<text x="128.3" y="4.5">VCC</text>
<text x="8" y="8.4">1</text>
<text x="16.6" y="8.4">2</text>
<text x="21.5" y="12">1K</text>
<text x="52.7" y="8.4">22</text>
<text x="52.7" y="10.9">23</text>
<text x="58.5" y="9.6">PC0/SCL</text>
<text x="95.8" y="9.6">RESET</text>
<text x="105.5" y="8.4">9</text>
<text x="112.9" y="12">10k</text>
<text x="10" y="17.3">LED</text>
<text x="52.7" y="13.4">24</text>
<text x="52.7" y="16">25</text>
<text x="58.5" y="12.1">PC1/SDA</text>
<text x="58.5" y="14.6">PC2/TCK</text>
<text x="58.5" y="17.2">PC3/TMS</text>
<text x="96.3" y="17.2">XTAL2</text>
<text x="96.3" y="14.6">XTAL1</text>
<text x="105.5" y="16">13</text>
<text x="105.5" y="13.4">12</text>
<text x="138.2" y="13.5">1nF</text>
<text x="8" y="23.6">1</text>
<text x="16.6" y="23.6">2</text>
<text x="52.7" y="18.5">26</text>
<text x="52.7" y="21.1">27</text>
<text x="52.7" y="23.6">28</text>
<text x="58.5" y="19.7">PC4/TDO</text>
<text x="58.5" y="22.3">PC5/TDI</text>
<text x="93.2" y="22.3">PA0/ADC0</text>
<text x="105.5" y="23.6">39</text>
<text x="105.5" y="21.1">40</text>
<text x="21.5" y="27.2">1K</text>
<text x="52.7" y="26.1">29</text>
<text x="58.5" y="24.8">PC6/TOSC1</text>
<text x="58.5" y="27.3">PC7/TOSC2</text>
<text x="93.2" y="29.9">PA3/ADC3</text>
<text x="93.2" y="27.3">PA2/ADC2</text>
<text x="93.2" y="24.8">PA1/ADC1</text>
<text x="105.5" y="28.7">37</text>
<text x="105.5" y="26.1">38</text>
<text x="191.5" y="24.7">20k</text>
<text x="211.9" y="24.7">20k</text>
<text x="10" y="32.6">LED</text>
<text x="52.7" y="31.2">14</text>
<text x="52.7" y="33.8">15</text>
<text x="58.5" y="32.4">PD0/RXD</text>
<text x="58.5" y="35">PD1/TXD</text>
<text x="93.2" y="35">PA5/ADC5</text>
<text x="93.2" y="32.4">PA4/ADC4</text>
<text x="105.5" y="33.8">35</text>
<text x="105.5" y="31.2">36</text>
<text x="206.9" y="32.2">10k</text>
<text x="223.4" y="32.4">GND</text>
<text x="19.1" y="37.5">VCC</text>
<text x="52.7" y="36.3">16</text>
<text x="52.7" y="38.8">17</text>
<text x="52.7" y="41.4">18</text>
<text x="58.5" y="37.5">PD2/INT0</text>
<text x="58.5" y="40">PD3/INT1</text>
<text x="93.2" y="40">PA7/ADC7</text>
<text x="93.2" y="37.5">PA6/ADC6</text>
<text x="105.5" y="38.8">33</text>
<text x="105.5" y="36.3">34</text>
<text x="52.7" y="43.9">19</text>
<text x="52.7" y="46.5">20</text>
<text x="58.5" y="42.6">PD4/OC1B</text>
<text x="58.5" y="45.1">PD5/OC1A</text>
<text x="58.5" y="47.7">PD6/ICP1</text>
<text x="91.7" y="45.1">PB0/T0/XCK</text>
<text x="95.8" y="47.7">PB1/T1</text>
<text x="105.5" y="43.9">1</text>
<text x="105.5" y="46.5">2</text>
<text x="191.5" y="42.5">20k</text>
<text x="11.3" y="51.6">1nF</text>
<text x="19.1" y="50.2">VCC</text>
<text x="52.7" y="49">21</text>
<text x="58.5" y="50.2">PD7/OC2</text>
<text x="89.6" y="50.2">PB2/AIN0/INT2</text>
<text x="89.8" y="52.7">PB3/AIN1/OC0</text>
<text x="105.5" y="49">3</text>
<text x="105.5" y="51.5">4</text>
<text x="206.9" y="49.9">10k</text>
<text x="25.7" y="59.2">8</text>
<text x="39.4" y="59.2">1</text>
<text x="52.7" y="59.2">32</text>
<text x="93.4" y="57.8">PB5/MOSI</text>
<text x="95.5" y="55.3">PB4/SS</text>
<text x="105.5" y="54.1">5</text>
<text x="105.5" y="56.6">6</text>
<text x="105.5" y="59.2">7</text>
<text x="123.1" y="55.4">CRYSTAL</text>
<text x="123.1" y="58">16MHz</text>
<text x="14" y="61.7">1</text>
<text x="14" y="64.2">2</text>
<text x="25.7" y="61.7">7</text>
<text x="25.7" y="64.2">6</text>
<text x="39.4" y="61.7">2</text>
<text x="39.4" y="64.2">3</text>
<text x="52.7" y="61.7">30</text>
<text x="58.5" y="60.4">AREF</text>
<text x="58.5" y="62.9">AVCC</text>
<text x="93.4" y="60.4">PB6/MISO</text>
<text x="94.2" y="62.9">PB7/SCK</text>
<text x="105.5" y="61.7">8</text>
<text x="112" y="60.1">22p</text>
<text x="137.3" y="60.1">22p</text>
<text x="191.5" y="60.2">20k</text>
<text x="14" y="66.8">3</text>
<text x="14" y="69.3">4</text>
<text x="25.7" y="66.8">5</text>
<text x="29.1" y="71.9">SN75176B</text>
<text x="39.4" y="66.8">4</text>
<text x="57" y="66.9">ATMEGA32</text>
<text x="206.9" y="67.7">10k</text>
<text x="6.2" y="74.5">TBLOCK-M4</text>
<text x="123.3" y="75.6">GND</text>
<text x="191.5" y="78">20k</text>
<text x="19.1" y="88.3">GND</text>
<text x="206.9" y="85.5">10k</text>
<text x="82.6" y="93.3">V12+</text>
<text x="95.1" y="94.3">7805</text>
<text x="125.8" y="93.3">VCC</text>
<text x="191.5" y="95.7">20k</text>
<text x="62.3" y="98.4">V12+</text>
<text x="91.8" y="99.7">1</text>
<text x="96.6" y="100.9">VI</text>
<text x="111.9" y="100.9">VO</text>
<text x="118.2" y="99.7">3</text>
<text x="34.2" y="104.9">1N4001</text>
<text x="46.9" y="104.9">1N4001</text>
<text x="106.1" y="106.7" transform="rotate(-90 106.1 106.7)">GND</text>
<text x="206.9" y="103.2">10k</text>
<text x="14" y="112.4">1</text>
<text x="91.7" y="110.8">330nF</text>
<text x="104.9" y="111.5" transform="rotate(-90 104.9 111.5)">2</text>
<text x="127.3" y="110.8">100nF</text>
<text x="139.9" y="110.8">100uF</text>
<text x="158.7" y="113.3">10k</text>
<text x="191.5" y="113.5">20k</text>
<text x="232.4" y="111.1">V12-</text>
<text x="245.1" y="111.1">V12+</text>
<text x="14" y="115">2</text>
<text x="14" y="117.5">3</text>
<text x="68.9" y="118.4">1000uF</text>
<text x="147.4" y="116.2">VCC</text>
<text x="6.2" y="122.6">TBLOCK-M3</text>
<text x="34.2" y="120.1">1N4001</text>
<text x="46.9" y="120.1">1N4001</text>
<text x="82.6" y="123.8">V12-</text>
<text x="95.1" y="124.8">7905</text>
<text x="125.8" y="123.8">VEE</text>
<text x="206.9" y="121">10k</text>
<text x="228.8" y="126">1nF</text>
<text x="241.5" y="126">1nF</text>
<text x="91.8" y="130.2">2</text>
<text x="96.6" y="131.4">VI</text>
<text x="111.9" y="131.4">VO</text>
<text x="118.2" y="130.2">3</text>
<text x="153.4" y="128.7">4k7</text>
<text x="191.5" y="131.3">20k</text>
<text x="219.7" y="128.9">V12+</text>
<text x="68.9" y="136.2">1000uF</text>
<text x="106.1" y="137.1" transform="rotate(-90 106.1 137.1)">GND</text>
<text x="69.9" y="141.6">V12-</text>
<text x="77.5" y="139">GND</text>
<text x="91.7" y="141.3">330nF</text>
<text x="104.9" y="142" transform="rotate(-90 104.9 142)">1</text>
<text x="127.3" y="141.3">100nF</text>
<text x="139.9" y="141.3">100uF</text>
<text x="153.9" y="140.4">2N2907</text>
<text x="206.9" y="138.7">10k</text>
<text x="221.6" y="141" transform="rotate(-90 221.6 141)">8</text>
<text x="191.5" y="149">20k</text>
<text x="216.2" y="145.4">3</text>
<text x="232.4" y="148">1</text>
<text x="244.1" y="148">1</text>
<text x="151.1" y="154">10k</text>
<text x="216.2" y="150.5">2</text>
<text x="227.5" y="154.4">LF353</text>
<text x="242.3" y="155.7">TBLOCK-M2</text>
<text x="244.1" y="150.5">2</text>
<text x="167.8" y="161.6">2N2222</text>
<text x="221.6" y="157.2" transform="rotate(-90 221.6 157.2)">4</text>
<text x="221.1" y="172">V12-</text>
<text x="237.5" y="172">GND</text>
<text x="153.4" y="174.4">4k7</text>
<text x="170.5" y="177.1">VEE</text>
</g>
</svg>
